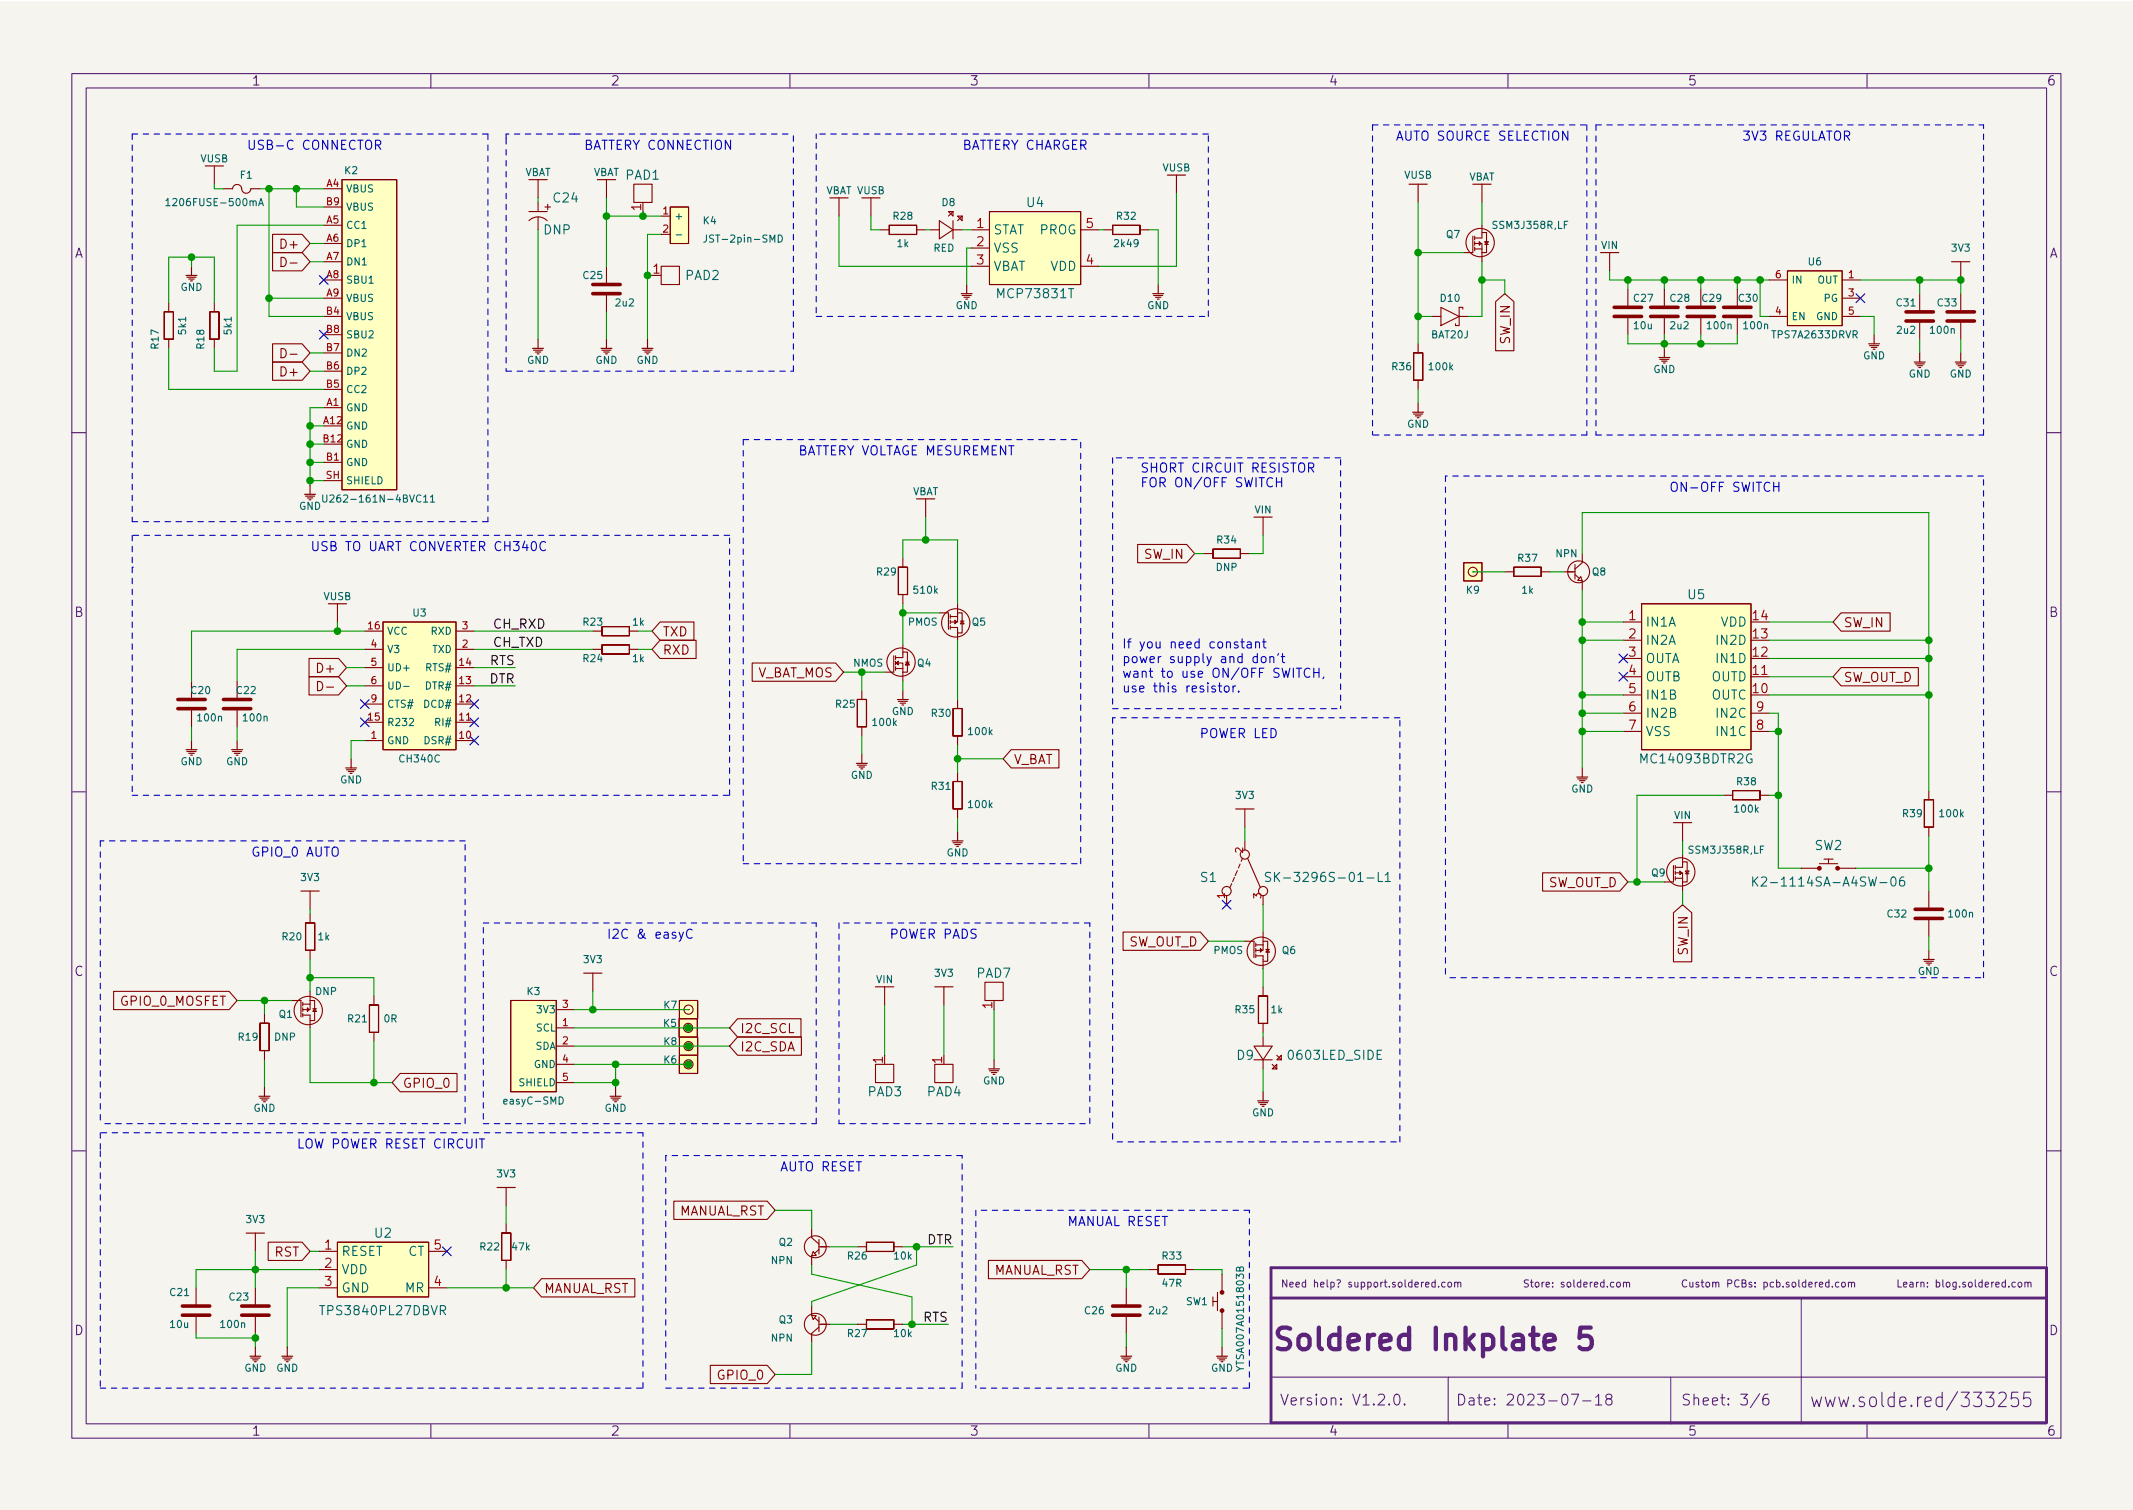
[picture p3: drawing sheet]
<svg xmlns="http://www.w3.org/2000/svg" width="297mm" height="210mm" viewBox="0 0 297 210" stroke-linecap="round" stroke-linejoin="round" font-family="sans-serif">
<path d="M0 .2h297v210.1h-297z" fill="#f5f4ef" stroke="#f5f4ef" stroke-width=".14"/>
<g fill="none" stroke="#5b2379" stroke-width=".15">
<path d="M10 10.2h277v190.1h-277zM12 12.2h273v186.1h-273zM60 10.2v2M110 10.2v2M160 10.2v2M210 10.2v2M260 10.2v2M10 60.2h2M285 60.2h2M10 110.2h2M285 110.2h2M10 160.2h2"/>
<path d="M199.9 178.6l-.3-.1-.2 .2 .1 .5h.4M199.9 178.2v1M200.3 179.1v.1M201.2 178.6l-.2-.1-.2 .2 .1 .5h.3M201.7 178.6l.3-.1 .1 .2v.3l-.1 .2h-.3l-.1-.2zM202.6 178.6l.1-.1 .3 .1v.6M202.6 178.5v.7M203 178.7l.1-.2 .3 .1v.6M225.2 178.6l.1-.1 .3 .1v.4v.2h-.3l-.1-.1zM226.1 178.6l.1-.1 .3 .1v.6M226.1 178.5v.7M226.5 178.7l.1-.2 .3 .1v.6"/>
<path d="M234.9 178.3a.47 .47 0 0 0-.7 .3 .47 .47 0 0 0 .5 .6l.2-.1M235.3 178.5l.1 .7h.2l.1-.1M235.7 178.5v.7M236.6 178.6l-.3-.1-.1 .2v.1l.4 .1v.3h-.4M236.9 178.5h.4M237 178.2v.9l.3 .1M237.6 178.6l.3-.1 .2 .2v.3l-.2 .2h-.3v-.2zM238.5 178.6l.1-.1 .3 .1v.6M238.5 178.5v.7M238.9 178.7l.2-.2 .2 .1 .1 .6M240.6 178.7h.5l.1-.2-.1-.2-.5-.1v1M242.2 178.3a.47 .47 0 0 0-.7 .3 .47 .47 0 0 0 .5 .6l.2-.1"/>
<path d="M242.6 178.7l.4-.1 .1-.1v-.2l-.5-.1v1h.4l.1-.1 .1-.2-.3-.2M243.9 178.6l-.2-.1-.1 .2v.1l.3 .1v.3h-.3M244.4 179.1v.1M244.4 178.6v.1M245.6 178.6l.3-.1 .2 .2-.1 .5h-.4M245.6 178.5v1M247 178.6l-.3-.1-.2 .2 .1 .5h.4M247.4 178.6l.3-.1 .2 .2-.1 .5h-.4M247.4 178.2v1M248.3 179.1v.1M249.1 178.6l-.2-.1-.2 .2 .1 .1 .3 .1v.3h-.4M249.6 178.6l.3-.1 .2 .2v.3l-.2 .2h-.3v-.2z"/>
<path d="M250.5 178.2v.9l.1 .1M251.5 178.6l-.3-.1-.2 .2 .1 .5h.4M251.5 178.2v1M251.9 178.9l.5-.1-.1-.2-.3-.1-.1 .2v.5h.4M252.8 178.5v.7M253.1 178.5l-.3 .2M253.4 178.9l.4-.1v-.2l-.3-.1-.1 .2v.5h.4M254.7 178.6l-.3-.1-.2 .2 .1 .5h.4M254.7 178.2v1M255.2 179.1v.1M256.1 178.6l-.3-.1-.2 .2 .1 .5h.4M256.5 178.6l.1-.1 .3 .1 .1 .4-.1 .2h-.3l-.1-.1z"/>
<path d="M257.4 178.6l.2-.1 .2 .1v.6M257.4 178.5v.7M257.8 178.7l.2-.2 .2 .1 .1 .6M280.6 178.6l-.2-.1-.2 .2 .1 .5h.3M281.1 178.6l.1-.1 .3 .1 .1 .4-.1 .2h-.3l-.1-.1zM282 178.6l.1-.1 .3 .1v.6M282 178.5v.7M282.4 178.7l.2-.2 .2 .1v.6M285 160.2h2M60 198.3v2M110 198.3v2M160 198.3v2"/>
<path d="M177 191.8h108M194.3 194.2a.36 .36 0 0 1 .6 .2 .77 .77 0 0 1-.4 1.2 1 1 0 0 1-.2-1.4zM195.6 195.5l.1 .1h-.1h-.1l.1-.1v.1M201.7 191.8v6.5M210 198.3v2M218.8 194.1h1l-.6 1.5M220.4 195.1h1.2M222.2 194.6l.4-.5v1.5M222.2 195.6h.9M223.9 194.8l-.1-.1a.31 .31 0 0 1-.2-.3 .31 .31 0 0 1 .3-.3l.4 .1a.31 .31 0 0 1 .2 .3 .31 .31 0 0 1-.3 .3h-.3l-.3 .3 .1 .4 .2 .1h.4l.2-.3-.1-.4-.2-.1M232.7 191.8v6.5M245.1 194.1l-1.3 1.9"/>
<path d="M246.2 194.1a.59 .59 0 0 0-.7 .7v.5l.1 .3h.5l.2-.1v-.5l-.1-.2-.4-.1-.3 .3M250.8 180.7v17.6M260 198.3v2M270.5 194.6l-.5-.1-.4 .4v.6l.2 .3 .2 .1 .5-.1M270.5 193.9v2M272.6 193.8l-1.5 2.5M282.7 193.9h-.8l-.1 .9 .2-.2 .6 .1 .2 .3-.1 .7-.2 .2h-.5l-.2-.2"/>
</g>
<path d="M221.5 184.9h-1.4l-.2 1.4 .5-.3h.7l.3 .2 .3 .4v.7l-.2 .3-.4 .3h-.7l-.5-.3" fill="none" stroke="#5b2379" stroke-width=".6"/>
<path d="M284.8 176.5h-107.8v21.6h107.9M285 176.5v21.6M177 180.7h108" fill="none" stroke="#5b2379" stroke-width=".4"/>
<g fill="none" stroke="#840000" stroke-width=".15">
<path d="M29.8 23.1v2.5M31.1 26.3h1.3a.67 .67 0 0 1 .8-.6 .67 .67 0 0 1 .5 .8 .64 .64 0 0 0 .7 .4 .64 .64 0 0 0 .5-.6h1.3M38 35.2h4.1l1.1 1.2-1.1 1.3h-4.1zM38 32.6h4.1l1.1 1.3-1.1 1.3h-4.1zM39.1 35.8a.64 .64 0 0 1 .8 .7 .64 .64 0 0 1-.8 .6zM40.4 36.6h1M45.1 39h2.5M45.1 26.3h2.5M45.1 31.4h2.5M45.1 33.9h2.5M45.1 36.4h2.5M45.1 28.8h2.5"/>
<path d="M47.6 25h7.6v43.2h-7.6zM73.7 30.7a1.8 1.8 0 0 1 2.5 0M73.7 29.5h2.5M74.9 25v2.6M74.9 28.2v1.3M74.9 30.2v1.8M84.5 25v2.6M84.5 37.1v2.5M88.3 25.6h2.5v2.6h-2.5zM92.1 37.1h2.5v2.5h-2.5zM92.1 30.1h1.2M93.3 28.8h2.6v5.1h-2.6z"/>
<path d="M116.8 27.6v2.5M121.3 27.6v2.5M122.6 32h1.2M123.8 32.6l3.8 .1zM123.8 31.4l.1 1.2zM123.8 31.4h3.8zM127.6 31.4l.1 1.2zM127.6 32h1.3M129.5 32h1.3M130.8 30.7l1.9 1.3-1.9 1.3zM132.1 29.5h.6v.6zM132.7 29.5l-.6 .6"/>
<path d="M132.7 30.7v2.6M132.7 32h1.3M133.3 30.1h.7v.6zM134 30.1l-.7 .6M135.3 32h2.5M135.3 34.5h2.5M135.3 37.1h2.5M137.8 29.5h12.7v10.1h-12.7zM150.5 32h2.5M150.5 37.1h2.5M153.7 32h1.2M154.9 32.6l3.8 .1z"/>
<path d="M154.9 31.4l.1 1.2zM154.9 31.4h3.8zM158.7 31.4l.1 1.2zM158.7 32h1.3M163.8 24.4v2.5M197.5 25.6v2.6M205.1 32.9v2.3h-1.3M205.4 33.9h1v.8M205.4 32.9v.5M205.4 33.6v.6M205.4 34.4v.5M205.4 34.7h1"/>
<path d="M206 33.6l.2 .3-.2 .3zM206.4 32.4h.6v2.8h-.6M206.4 31.4v1.7h-1M206.4 25.6v2.6M206.4 34.7v1.7M206.8 33.6h.5l-.3 .4zM206.8 34h.5M224.2 35.2v2.5M246.4 39h2.5M248.9 37.7h7.6v7.6h-7.6zM256.5 39h2.6M273 36.4v2.6"/>
<path d="M22.9 47.2h1.2zM22.9 43.4v3.8zM22.9 43.4h1.2zM23.5 42.2v1.2M23.5 47.2v1.3M24.1 43.4l.1 3.8zM29.2 47.2h1.3zM29.2 43.4v3.8zM29.2 43.4h1.3zM29.8 42.2v1.2M29.8 47.2v1.3M30.5 43.4v3.8z"/>
<path d="M38 50.4h4.1l1.1 1.3-1.1 1.3h-4.1zM38 47.9h4.1l1.1 1.2-1.1 1.3h-4.1zM39.1 48.5a.64 .64 0 0 1 .8 .7 .64 .64 0 0 1-.8 .6zM40.4 49.3h1M45.1 44.1h2.5M45.1 41.5h2.5M45.1 56.8h2.5M45.1 59.3h2.5M45.1 54.2h2.5M45.1 51.7h2.5M45.1 49.1h2.5M45.1 46.6h2.5"/>
<path d="M84.5 40.9v2.5M196.8 52.9l1.3 .1zM196.8 49.1l.1 3.9zM196.8 49.1h1.3zM197.5 47.9v1.2M197.5 53v1.2M198.1 49.1v3.9zM199.4 44.1h1.3M200.7 42.8l2.5 1.3-2.5 1.2zM203.2 44.1h1.3M203.7 43v-.2h-.5v2.5h-.5v-.2M208.3 42l1.2-1.1 1.3 1.1v6.8h-2.5z"/>
<path d="M226.7 40.3v2.5M226.7 44.1v2.5M231.8 40.3v2.5M231.8 44.1v2.5M236.9 40.3v2.5M236.9 44.1v2.5M241.9 40.3v2.5M241.9 44.1v2.5M246.4 44.1h2.5M256.5 44.1h2.6M256.5 41.5h2.6M267.3 40.9v2.5"/>
<path d="M267.3 44.7v2.5M273 40.9v2.5M273 44.7v2.5M45.1 64.4h2.5M45.1 61.8h2.5M45.1 66.9h2.5M125.1 79v3.8zM125.1 79h1.3zM125.7 77.7v1.3M126.4 79v3.8zM128.9 69.5v2.5M158.4 75.8h6.9l1.1 1.3-1.1 1.3h-6.9z"/>
<path d="M167.6 77.1h1.3M168.9 77.7h3.8zM168.9 76.4v1.3zM168.9 76.4l3.8 .1zM172.7 76.4v1.3zM172.7 77.1h1.3M175.9 72v2.5M203.8 78.4h2.6v2.5h-2.6zM205.1 79.6h.1M209.5 79.6h1.3M210.8 79v1.3zM210.8 79h3.8z"/>
<path d="M214.6 79v1.3zM214.6 79.6h1.3M217.8 79.6h1.3M219.3 78.6v2M220.3 77.1v1.3l-1 .8M26.7 94.9v2.5M26.7 98.7v2.5M33 94.9v2.5M33 98.7v2.5M43 94.2h4.1l1.2 1.3-1.2 1.3h-4.1zM43 91.7h4.1l1.2 1.3-1.2 1.2h-4.1zM44.2 94.9a.64 .64 0 0 1 .7 .6 .64 .64 0 0 1-.7 .7z"/>
<path d="M45.5 95.7h1M47 84.1v2.5M50.8 87.9h2.5M50.8 90.4h2.5M50.8 98h2.5M50.8 95.5h2.5M50.8 93h2.5M53.3 86.6h10.2v17.8h-10.2zM63.5 87.9h2.5M63.5 90.4h2.5M63.5 98h2.5M63.5 95.5h2.5"/>
<path d="M63.5 93h2.5M82.5 87.9h1.3M82.5 90.4h1.3M83.8 88.5h3.8zM83.8 87.2v1.3zM83.8 87.2l3.8 .1zM83.8 91.1h3.8zM83.8 89.8v1.3zM83.8 89.8h3.8zM87.6 87.2l.1 1.3zM87.6 89.8l.1 1.3zM87.6 87.9h1.3"/>
<path d="M87.6 90.4h1.3M91.9 86.6h4.7v2.5h-4.7l-1.1-1.2zM91.9 89.1h5v2.6h-5l-1.1-1.3zM104.8 92.3h11.6l1.1 1.3-1.1 1.3h-11.6zM119.4 97.4v3.8zM119.4 97.4h1.2zM120 96.1v1.3M120.6 97.4l.1 3.8zM124.5 91.3v2.3h-1.3M124.7 92.3h1v.8M124.7 91.3v.5M124.7 92.1v.5"/>
<path d="M124.7 92.8v.5M124.7 93.1h1M124.8 92.3l.3-.2v.5zM125.1 82.8h1.3zM125.7 90.8h.7v2.8h-.7M125.7 89.8v1.8h-1M125.7 82.8v1.3M125.7 93.1v1.8M126.1 92.2h.5M130.8 85.3h1.3v2.3M132.3 87.4h1v1.7M132.3 85.6v.5"/>
<path d="M132.3 86.4v.5M132.3 87.1v.5M132.3 85.8h1M132.7 98.7v3.8zM132.7 98.6l1.3 .1zM133 86.4l.2 .2-.2 .3zM133.3 85.8v.8h-1M133.3 85.3h.7v2.8h-.7M133.3 84.1v1.7M133.3 97.4v1.3M133.7 86.5h.5M134 98.7v3.8z"/>
<path d="M134 86.5l.2 .4h-.5zM210.8 80.2l3.8 .1zM219.3 80l.6 .5M220.1 80.3l.2 .6-.6-.1zM220.3 80.9v1.3M226.1 86.6h2.5M226.1 94.2h2.5M226.1 89.1h2.5M226.1 91.7h2.5M226.1 96.8h2.5M226.1 99.3h2.5M228.6 84.1h15.2v20.3h-15.2z"/>
<path d="M243.8 94.2h2.6M243.8 99.3h2.6M256.4 93h10.7v2.5h-10.7l-1.1-1.3zM256.4 85.3h6.8v2.6h-6.8l-1.1-1.3zM50.8 103.1h2.5M50.8 100.6h2.5M63.5 103.1h2.5M63.5 100.6h2.5M119.4 101.2h1.2zM120 101.2v1.3M132.7 112.6h1.3zM132.7 108.8v3.8z"/>
<path d="M132.7 108.8h1.3zM132.7 102.5h1.3zM133.3 102.5v1.3M133.3 107.6v1.2M133.3 112.6v1.3M134 108.8v3.8zM140.8 104.4h6.7v2.5h-6.7l-1.1-1.2zM173.1 119.5l-.3 .4M173.4 112.6v2.6M173.4 117.1v1.3M173.7 119.5l1.8 4.1M226.1 101.8h2.5"/>
<path d="M234.3 114.5v2.6M234.3 119v1.8h-1M240 110.7h1.3M241.3 110.1v1.3zM241.3 110.1h3.8zM241.3 111.3l3.8 .1zM243.8 101.8h2.6M245.1 110.1v1.3zM245.1 110.7h1.3M254 119.6h1.3M254.6 119.6v.7M268 115.2h1.2z"/>
<path d="M268 111.4v3.8zM268 111.3l1.2 .1zM268.6 110.1v1.3M268.6 115.2v1.3M269.2 111.4l.1 3.8zM15.8 138h16.1l1.1 1.3-1.1 1.3h-16.1zM40.6 139.3h1.3v2.3M42.2 139.6v.5M42.2 139.8h1M42.5 132.3h1.3zM42.5 128.5l.1 3.8zM42.5 128.5h1.3z"/>
<path d="M43.2 139.8v.8h-1M43.2 139.3h.6v2.8h-.6M43.2 124.1v2.5M43.2 127.2v1.3M43.2 132.3v1.3M43.2 138v1.8M43.8 128.5v3.8zM51.4 139.9l.1 3.9zM51.4 139.9h1.3zM52.1 138.7v1.2M52.7 139.9v3.9zM71.1 139.3h6.4v12.7h-6.4z"/>
<path d="M82.5 135.5v2.5M94.6 139.3h2.6v2.6h-2.6zM123.2 137.4v2.5M131.4 137.4v2.5M137.2 136.8h2.5v2.5h-2.5zM156.4 129.8h10.8l1.1 1.3-1.1 1.2h-10.8zM170.8 124.7v1.3M171.5 123l-.2 .6M171.9 122.2l-.2 .6M172.3 121.2l-.3 .7M172.7 120.3l-.2 .5M173.4 131.1h1.2v2.2"/>
<path d="M174.9 133.1h1v1.8M174.9 131.3v.5M174.9 132.1v.5M174.9 132.8v.5M174.9 131.6h1M175.2 138.7l.1 3.8zM175.3 138.7h1.2zM175.5 132.1l.3 .2-.3 .3zM175.9 131.6v.7h-1M175.9 131.1h.6v2.8h-.6M175.9 124.7v1.3M175.9 129.8v1.8"/>
<path d="M175.9 137.4v1.3M176.3 132.2h.5M176.5 138.7v3.8zM176.5 132.2l.3 .4h-.5zM214.8 121.5h10.8l1.1 1.3-1.1 1.3h-10.8zM233 127.1l1.3-1.1 1.3 1.1v6.8h-2.6zM233 120.5v2.3h-1.2M233.3 121.5h1v.8M233.3 120.5v.5M233.3 121.3v.5M233.3 122v.5M233.3 122.3h1"/>
<path d="M233.9 121.3l.3 .2-.3 .3zM234.3 120h.6v2.8h-.6M234.3 122.3v1.8M234.7 121.3h.5l-.3 .4zM234.7 121.7h.5M250.8 120.9h2.6M253.4 120.3h2.5M255.9 120.9h2.5M268.6 124.1v2.5M268.6 127.9v2.5M36.2 146.3h1.3zM36.2 142.5v3.8z"/>
<path d="M36.2 142.5h1.3zM36.8 141.2v1.3M36.8 146.3v1.3M37.5 142.5v3.8zM42.2 140.3v.5M42.2 141.1v.5M42.2 141.3h1v1.8M42.8 140.3l.3 .3-.3 .2zM43.6 140.5h.5M43.8 140.5l.3 .3h-.5zM51.4 143.7l1.3 .1zM52.1 143.8v1.2"/>
<path d="M55.7 149.5h7.9v2.5h-7.9l-1.1-1.3zM77.5 143.1h2.5M77.5 145.7h2.5M77.5 140.6h2.5M77.5 148.2h2.5M77.5 150.7h2.5M94.6 141.9h2.5v2.5h-2.5zM94.6 146.9h2.5v2.6h-2.5zM94.6 144.4h2.6v2.5h-2.6zM95.8 143.1h.1M95.9 148.2h.1M95.9 145.7h.1"/>
<path d="M95.9 140.6h.1M102.7 144.4h8.9v2.5h-8.9l-1.1-1.2zM102.7 141.9h8.8v2.5h-8.8l-1.1-1.3zM121.9 148.2h2.6v2.5h-2.6zM130.2 148.2h2.5v2.5h-2.5zM174.6 145.7h2.6l-1.3 1.9zM174.6 147.6h2.6M175.3 142.5h1.2zM175.9 142.5v1.3M175.9 144.4v1.3M175.9 147.6v1.2M177.2 148.8l.6-.6v.6z"/>
<path d="M177.2 148.2l.6 .6M177.8 147.6l.6-.7v.7zM177.8 146.9l.6 .7M27.3 179.3v2.6M35.6 171.7v2.5M35.6 179.3v2.6M37.4 173h4.7l1.1 1.2-1.1 1.3h-4.7zM44.4 174.2h2.6M44.4 176.8h2.6M44.4 179.3h2.6M47 173h12.7v7.6h-12.7zM59.7 174.2h2.5"/>
<path d="M59.7 179.3h2.5M69.8 175.5h1.3zM69.8 171.7l.1 3.8zM69.8 171.7h1.3zM70.5 165.3v2.6M70.5 170.4v1.3M70.5 175.5v1.3M71.1 171.7v3.8zM75.4 178h13v2.6h-13l-1.1-1.3zM93.8 167.3h13l1.1 1.2-1.1 1.3h-13zM113 171.1v1.2l1 .9M113 174.9v1.2"/>
<path d="M113.2 174.3l.4 .5-.6 .1zM114 172.6v2M114 174l-.6 .5M114.3 173.6h1.3M119.4 173.6h1.2M120.6 174.2l3.9 .1zM120.6 173l.1 1.2zM120.6 173h3.9zM124.5 173v1.2zM124.5 173.6h1.2M137.7 175.5h13l1.1 1.3-1.1 1.2h-13zM156.8 179.3v2.6"/>
<path d="M160 176.8h1.3M161.3 176.1v1.3zM161.3 176.1h3.8zM161.3 177.4h3.8zM165.1 176.1v1.3zM165.1 176.8h1.3M169.5 180v2.5M170.2 177.4v2.6M27.3 183.1v2.6M35.6 183.1v2.6M98.9 190.1h7.9l1.1 1.3-1.1 1.3h-7.9zM113 183.1l.6 .1-.4 .5z"/>
<path d="M113 181.9v1.2M113.4 183.5l.6 .5M114 184.8l-1 .9v1.2M114 183.4v2M114.3 184.4h1.3M119.4 184.4h1.2M120.6 185l3.9 .1zM120.6 183.8l.1 1.2zM120.6 183.8h3.9zM124.5 183.8v1.2zM124.5 184.4h1.2M156.8 183.1v2.6"/>
<path d="M168.9 181.2h.6M168.9 180.6v1.3M170.2 182.5v2.5"/>
<circle cx="206.1" cy="33.8" r="1.97"/>
<circle cx="205.1" cy="79.6" r=".63"/>
<circle cx="219.8" cy="79.6" r="1.52"/>
<circle cx="125.5" cy="92.2" r="1.97"/>
<circle cx="133.1" cy="86.7" r="1.97"/>
<circle cx="173.4" cy="119" r=".63"/>
<circle cx="170.8" cy="124.1" r=".63"/>
<circle cx="175.6" cy="132.5" r="1.97"/>
<circle cx="175.9" cy="124.1" r=".63"/>
<circle cx="234.1" cy="121.4" r="1.97"/>
<circle cx="42.9" cy="140.7" r="1.97"/>
<circle cx="95.8" cy="143.1" r=".63"/>
<circle cx="95.9" cy="148.2" r=".63"/>
<circle cx="95.9" cy="140.6" r=".63"/>
<circle cx="95.9" cy="145.7" r=".63"/>
<circle cx="113.5" cy="173.6" r="1.52"/>
<circle cx="113.5" cy="184.4" r="1.52"/>
</g>
<g fill="none" stroke="#840000" stroke-width=".16">
<path d="M25.9 38.3h1.5M26 38.6h1.3M26.3 38.9h.8M26.7 37.1v1.2M28.6 23.1h2.5M73.7 25h2.5M83.2 25h2.5M115.6 27.6h2.5M120 27.6h2.6M134.6 39.6v1.3M161.3 39.6v1.3M162.6 24.4h2.5"/>
<path d="M196.2 25.6h2.6M205.1 25.6h2.5M222.9 35.2h2.5M271.8 36.4h2.5M74.2 48.5h1.5M74.3 48.8h1.3M74.5 49h.8M74.9 47.2v1.3M83.7 48.5h1.5M83.8 48.8h1.3M84.1 49h.7M84.5 47.2v1.3"/>
<path d="M89.4 48.5h1.5M89.5 48.8h1.3M89.8 49h.8M90.2 47.2v1.3M133.9 40.9h1.5M134 41.1h1.3M134.2 41.4h.8M160.5 40.9h1.6M160.7 41.1h1.2M160.9 41.4h.8M196.7 57.4h1.5M196.8 57.7h1.3"/>
<path d="M197.1 57.9h.8M197.5 56.1v1.3M231 49.8h1.5M231.1 50h1.3M231.4 50.3h.8M231.8 48.5v1.3M260.2 47.9h1.5M260.3 48.1h1.3M260.6 48.4h.8M261 46.6v1.3M266.6 50.4h1.5M266.7 50.7h1.3"/>
<path d="M267 50.9h.7M267.3 49.1v1.3M272.3 50.4h1.5M272.4 50.7h1.3M272.7 50.9h.7M273 49.1v1.3M42.4 68.8h1.5M42.5 69.1h1.3M42.8 69.3h.8M43.2 67.6v1.2M127.6 69.5h2.6M174.6 72h2.6"/>
<path d="M218.3 79.6h1M45.7 84.1h2.6M125 97.4h1.5M125.1 97.7h1.3M125.3 97.9h.8M125.7 96.1v1.3M25.9 104.4h1.5M26 104.6h1.3M26.3 104.9h.8M26.7 103.1v1.3M32.3 104.4h1.5M32.4 104.6h1.3"/>
<path d="M32.6 104.9h.8M33 103.1v1.3M48.1 106.9h1.6M48.3 107.2h1.2M48.5 107.4h.8M48.9 105.7v1.2M119.3 106.3h1.5M119.4 106.5h1.2M119.6 106.8h.8M120 105v1.3M132.6 117.1h1.5M132.7 117.3h1.3"/>
<path d="M133 117.6h.7M133.3 115.8v1.3M172.1 112.6h2.5M219.6 108.2h1.5M219.7 108.5h1.3M220 108.7h.7M220.3 106.9v1.3M233 114.5h2.6M41.9 124.1h2.5M81.3 135.5h2.5M121.9 137.4h2.6M130.2 137.4h2.5"/>
<path d="M267.8 133.6h1.6M268 133.9h1.2M268.2 134.1h.8M268.6 132.3v1.3M36.1 152.6h1.5M36.2 152.9h1.3M36.4 153.2h.8M36.8 151.4v1.2M85 152.6h1.5M85.1 152.9h1.3M85.3 153.2h.8M85.7 151.4v1.2"/>
<path d="M137.7 148.8h1.5M137.8 149.1h1.3M138 149.3h.8M138.4 147.6v1.2M175.1 153.3h1.6M175.3 153.5h1.2M175.5 153.8h.8M175.9 152v1.3M34.3 171.7h2.5M69.2 165.3h2.6M114 173.6h1.1M34.8 188.8h1.5"/>
<path d="M34.9 189.1h1.3M35.2 189.4h.7M35.6 187.6v1.2M39.2 188.8h1.6M39.4 189.1h1.2M39.6 189.4h.8M40 187.6v1.2M114 184.4h1.1M156.1 188.8h1.5M156.2 189.1h1.3M156.5 189.4h.7M156.8 187.6v1.2"/>
<path d="M169.4 188.8h1.5M169.5 189.1h1.3M169.8 189.4h.8M170.2 187.6v1.2"/>
</g>
<g fill="none" stroke="#840000" stroke-width=".5">
<path d="M82.5 39.6h3.9M82.5 40.9h3.9M224.8 44.1h3.8M224.8 42.8h3.8M229.9 44.1h3.8M229.9 42.8h3.8M234.9 44.1h3.9M234.9 42.8h3.9M240 44.1h3.8M240 42.8h3.8M265.4 44.7h3.8M265.4 43.4h3.8"/>
<path d="M271.1 44.7h3.9M271.1 43.4h3.9M24.8 98.7h3.8M24.8 97.4h3.8M31.1 98.7h3.8M31.1 97.4h3.8M266.7 127.9h3.8M266.7 126.6h3.8M25.4 183.1h3.8M25.4 181.9h3.8M33.7 183.1h3.8M33.7 181.9h3.8"/>
<path d="M154.9 183.1h3.8M154.9 181.9h3.8"/>
</g>
<g fill="#ffffc2" stroke="#ffffc2" stroke-width=".14">
<path d="M93.3 28.8h2.6v5.1h-2.6z"/>
<path d="M71.1 139.3h6.4v12.7h-6.4z"/>
<path d="M94.6 146.9h2.5v2.6h-2.5z"/>
<path d="M94.6 144.4h2.6v2.5h-2.6z"/>
<path d="M94.6 139.3h2.6v2.6h-2.6z"/>
<path d="M94.6 141.9h2.5v2.5h-2.5z"/>
<path d="M53.3 86.6h10.2v17.8h-10.2z"/>
<path d="M47 173h12.7v7.6h-12.7z"/>
<path d="M203.8 78.4h2.6v2.5h-2.6z"/>
<path d="M248.9 37.7h7.6v7.6h-7.6z"/>
<path d="M228.6 84.1h15.2v20.3h-15.2z"/>
<path d="M47.6 25h7.6v43.2h-7.6z"/>
<path d="M137.8 29.5h12.7v10.1h-12.7z"/>
</g>
<g fill="none" stroke="#006464" stroke-width=".15">
<path d="M23.1 27.9l.3-.3v1M23.1 28.6h.6M36 28.6l.3-1 .4 1M36.1 28.4h.5M94.2 32.7h.7M98.4 32.7v.7a.32 .32 0 0 1-.4 .3M108.4 32.7a.51 .51 0 0 1 .6 .5 .51 .51 0 0 1-.6 .5zM44.9 68.9v.8l.2 .2h.2l.2-.2v-.8M45.9 69l.4-.1 .2 .3-.6 .7h.6M59 69.2l.3-.3v1M59 69.9h.6M59.9 69.2l.3-.3v1"/>
<path d="M59.9 69.9h.6M56.2 95.6h.8M176.9 121.5h-.4l-.2 .1v.4l.5 .2 .1 .3-.2 .2h-.5M177.5 121.5v1.2M177.7 122l.5 .7M178.2 121.5l-.7 .7M191.9 121.5v1.2h.6M192.9 121.8l.4-.3v1.2M192.9 122.7h.7M244.1 122.1v1.3M244.3 122.7l.5 .7M244.8 122.1l-.7 .7"/>
<path d="M245.3 122.2l.2-.1h.3l.2 .1v.3v.2l-.8 .7h.8M263.4 122.2l.3-.1a.79 .79 0 0 1 0 1.3l-.2-.1-.1-.2-.1-.5zM265.1 122.1a.5 .5 0 0 0-.6 .6v.4l.1 .2 .4 .1 .2-.1v-.5l-.1-.1-.3-.1-.3 .2M77.9 152.7a.51 .51 0 0 1 .5 .5 .51 .51 0 0 1-.5 .5zM172.6 176.6l.2-.2h.3l.1 .2v.4h-1l.1-.5 .2-.1 .1 .1v.5M61.3 182.5l.6-.1 .1-.2v-.3l-.2-.1h-.5v1.3M61.6 182.5l.4 .6M172.2 190.3l.5 .3-.5 .3"/>
</g>
<g fill="#840000" stroke="#840000" stroke-width=".15">
<circle cx="170.2" cy="182.5" r=".25"/>
<circle cx="170.2" cy="180" r=".25"/>
<circle cx="253.4" cy="120.9" r=".25"/>
<circle cx="255.9" cy="120.9" r=".25"/>
</g>
<path d="M126.4 92.2l.2 .4h-.5z" fill="none" stroke="#840000" stroke-width=".2"/>
<g fill="none" stroke="#0000c2" stroke-width=".15">
<path d="M34.7 19.5v1.1l.2 .2h.3l.2-.2v-1.1M218.3 18.3v1.2l-.7-1.2v1.2M74.1 75.5l.3-.1a.79 .79 0 0 1 0 1.3l-.2-.1-.2-.2v-.5zM76 75.5a.51 .51 0 0 0-.7 0 .51 .51 0 0 0-.1 .6 .48 .48 0 0 0 .2 .5 .48 .48 0 0 0 .6 0M177.8 66.5v1.3M177.8 67.1h.7M178.5 66.5v1.3M182.2 65.1h.6l.2-.2-.1-.3-.2-.1h-.5v1.2M182.5 65.1l.5 .6M247 67.8h.7M247.7 67.1v1.3M169.7 95.5h.4"/>
<path d="M169.8 95.1v1.1l.1 .1 .2 .1M170.6 95.6l.3-.1 .3 .3v.3l-.3 .3-.3-.1-.1-.2v-.3zM171.7 95.5v.9M172.1 95.5l-.3 .1-.1 .2M172.5 96.2v.2M172.8 89.4h.5M173 89v1v.2h.3M173.7 89.4h.5v.8M174.2 89.7h-.4a.25 .25 0 0 0-.2 .3 .25 .25 0 0 0 .2 .2h.4M174.9 89.5l.1-.1h.3l.1 .8M174.9 89.4v.8M175.1 91.5l-.4-.1-.2 .3v.3l.1 .2h.5"/>
<path d="M175.1 91v1.3M175.7 91.5l.2-.1 .3 .1 .1 .5-.1 .2-.3 .1-.2-.2zM175.8 89.4h.5M176 89v1l.1 .2h.2M176.8 91.5l.2-.1 .3 .1 .1 .8M176.8 91.4v.9M178.1 91l-.2 .2M178.4 91.4h.5M178.6 91v1.1l.1 .1 .2 .1M180.5 93h.8M180.9 93v1.3M182.4 93.2a.51 .51 0 0 0-.6 0 .51 .51 0 0 0-.2 .6 .48 .48 0 0 0 .3 .5 .48 .48 0 0 0 .5-.1"/>
<path d="M183 93v1.3M183 93.6h.7M183.7 93v1.3M184.3 94.3l-.1 .2M95.2 129.8l-.4 1.2-.2 .1M96.4 129.5a.51 .51 0 0 0-.6 0 .51 .51 0 0 0-.2 .6 .48 .48 0 0 0 .2 .5 .48 .48 0 0 0 .6-.1M66.8 158.6h.7"/>
</g>
<g fill="none" stroke="#0000c2" stroke-width=".15" stroke-dasharray=".8 .8">
<path d="M18.4 18.7v53.9M18.4 18.7h49.5M67.9 18.7v53.9M70.5 19.3v32.4M70.5 18.7v.6M80 18.7h30.5M80 18.7h-9.5M113.7 18.7v.6M113.7 19.9v24.2M168.3 18.7h-54.6M191.1 17.4h29.9M191.1 17.4v43.2"/>
<path d="M221 17.4v43.2M222.2 17.4v43.2M222.2 17.4h54M70.5 51.7h40M110.5 51.7v-33M113.7 44.1h54.6M168.3 44.1v-25.4M18.4 79v31.7M18.4 74.5v4.5M18.4 79h.1M67.9 72.6h-49.5M101.6 74.5h-83.2"/>
<path d="M103.5 61.2v59.1M103.5 61.2h47M154.9 63.7v35M186.7 63.7h-31.8M186.7 73.9v-10.2M186.7 73.9v24.8M201.3 66.3v69.8M221 60.6h-29.9M222.2 60.6h54M276.2 66.3h-74.9M276.2 60.6v-43.2M154.9 98.7h31.8"/>
<path d="M154.9 99.9v59.1M194.9 99.9h-40M14 117.1v39.4M18.4 110.7h83.2M64.8 117.1h-50.8M101.6 110.7v-36.2M67.3 128.5h46.4M67.3 129.2v27.3M103.5 120.3h47M116.8 128.5v28M150.5 120.3v-59.1M151.8 128.5h-35"/>
<path d="M201.9 136.1h74.3M276.2 136.1v-69.8M14 157.7v2.6M14.6 156.5h50.2M64.8 156.5v-39.4M67.3 156.5h46.4M89.5 157.7h-75.5M113.7 156.5v-28M116.8 156.5h35M151.8 156.5v-28M155.6 159h39.3M194.9 159v-59.1"/>
<path d="M14 160.3v33M92.7 160.9v31.8M134 160.9h-41.3M135.9 168.5v24.8M174 168.5h-38.1M14 193.3h75.5M89.5 193.3v-35.6M92.7 193.3h41.3M134 193.3v-32.4M136.5 193.3h37.5M174 193.3v-24.8"/>
</g>
<g fill="none" stroke="#009600" stroke-width=".15">
<path d="M26.7 35.8v1.3M29.8 25.6v.7h1.3M36.2 26.3h8.9M37.5 26.3v17.8h7.6M41.3 26.3v2.5h3.8M43.2 36.4h1.9M43.2 33.9h1.9M45.1 31.4h-12.1v20.3h-3.2v-3.2M74.9 27.6v.6M74.9 32v15.2M84.5 27.6v9.5M84.5 30.1h7.6"/>
<path d="M89.5 29.5v.6M90.2 38.3h.6M92.1 32.6h-1.9v14.6M116.8 30.1v7h18.5M121.3 30.1v1.9h1.3M128.9 32h.6M134 32h1.3M135.3 34.5h-.7v5.1M153 32h.7M160 32h1.3v7.6M163.8 26.9v10.2h-10.8M197.5 28.2v19.7"/>
<path d="M197.5 35.2h6.3M206.4 36.4v7.7h-1.9M206.4 28.2v3.2M206.4 39h3.1v1.9M224.2 37.7v1.3h22.2M226.7 39v1.3M231.8 39v1.3M236.9 39v1.3M241.9 39v1.3M245.1 39v5.1h1.3M259.1 39h13.9v1.9M267.3 39v1.9"/>
<path d="M23.5 48.5v5.7h21.6M23.5 42.2v-6.4h6.3v6.4M37.5 41.5h7.6M43.2 49.1h1.9M43.2 51.7h1.9M43.2 59.3h1.9M45.1 56.8h-1.9v10.8M84.5 43.4v3.8M197.5 44.1h1.9M197.5 54.2v1.9M226.7 46.6v1.3h15.2v-1.3M231.8 46.6v1.9"/>
<path d="M236.9 46.6v1.3M259.1 44.1h1.9v2.5M267.3 47.2v1.9M273 47.2v1.9M43.2 61.8h1.9M43.2 64.4h1.9M43.2 66.9h1.9M125.7 77.7v-2.5h7.6v8.9M128.9 72v3.2M166.4 77.1h1.2M175.9 74.5v2.6h-1.9M205.1 79.6h4.4"/>
<path d="M215.9 79.6h1.9M220.3 77.1v-5.7h48.3v38.7M47 86.6v1.3M48.3 93h2.5M48.3 95.5h2.5M50.8 90.4h-17.8v4.5M50.8 87.9h-24.1v7M66 90.4h16.5M66 87.9h16.5M66 93h5.8M66 95.5h5.8M88.9 90.4h1.9"/>
<path d="M88.9 87.9h1.9M117.5 93.6h5.7M120 93.6v2.5M125.7 84.1v5.7M125.7 94.9v1.2M125.7 85.3h5.1M133.3 89.1v8.3M220.3 82.2v24.7M220.3 99.3h5.8M220.3 96.8h5.8M220.3 89.1h5.8M220.3 86.6h5.8"/>
<path d="M246.4 99.3h1.2v21.6h3.2M246.4 96.8h22.2M246.4 91.7h22.2M246.4 89.1h22.2M246.4 94.2h8.9M246.4 86.6h8.9M26.7 101.2v1.9M33 101.2v1.9M50.8 103.1h-1.9v2.6M120 102.5v2.5M133.3 103.8v3.8M133.3 113.9v1.9"/>
<path d="M133.3 105.7h6.4M173.4 115.2v1.9M220.3 101.8h5.8M234.3 117.1v1.9M240 110.7h-12v12.1M246.4 101.8h1.2M246.4 110.7h1.2M268.6 116.5v7.6M33 139.3h7.6M36.8 139.3v1.9M43.2 126.6v.6M43.2 133.6v4.4"/>
<path d="M43.2 136.1h8.9v2.6M82.5 138v2.6M123.2 139.9v7M131.4 139.9v7M168.3 131.1h5.1M175.9 126v3.8M175.9 134.9v2.5M226.7 122.8h5.1M234.3 124.1v1.9M258.4 120.9h10.2M268.6 130.4v1.9M36.8 147.6v3.8"/>
<path d="M43.2 143.1v7.6h11.4M52.1 145v5.7M80 143.1h21.6M80 148.2h15.9M80 150.7h5.7M80 140.6h15.9M80 145.7h21.6M85.7 148.2v3.2M138.4 140.6v7M175.9 143.8v.6M175.9 148.8v3.2M35.6 174.2v5.1"/>
<path d="M43.2 174.2h1.2M44.4 176.8h-17.1v2.5M44.4 179.3h-4.4v8.3M62.2 179.3h12.1M70.5 167.9v2.5M70.5 176.8v2.5M107.9 168.5h5.1v2.6M113 176.1v1.3l14 3.2v3.8M115.6 173.6h3.8M125.7 173.6h7M127.6 173.6v2.5l-14.6 5.1v.7M151.8 176.8h8.2"/>
<path d="M156.8 176.8v2.5M166.4 176.8h3.8v.6M27.3 185.7v.6h8.3M35.6 185.7v1.9M113 186.9v4.5h-5.1M115.6 184.4h3.8M125.7 184.4h6.4M156.8 185.7v1.9M170.2 185v2.6"/>
</g>
<g fill="none" stroke="#000084" stroke-width=".15">
<path d="M44.5 38.4l1.2 1.2M45.7 38.4l-1.2 1.2M44.5 46l1.2 1.2M45.7 46l-1.2 1.2M258.5 40.9l1.2 1.2M259.7 40.9l-1.2 1.2M50.2 97.4l1.2 1.2M50.2 100l1.2 1.2M51.4 97.4l-1.2 1.2M51.4 100l-1.2 1.2M65.4 100l1.2 1.2M65.4 97.4l1.2 1.2"/>
<path d="M66.6 100l-1.2 1.2M66.6 97.4l-1.2 1.2M225.5 91.1l1.2 1.2M225.5 93.6l1.2 1.2M226.7 91.1l-1.2 1.2M226.7 93.6l-1.2 1.2M65.4 102.5l1.2 1.2M66.6 102.5l-1.2 1.2M170.2 125.4l1.2 1.2M171.4 125.4l-1.2 1.2M61.6 173.6l1.2 1.2M62.8 173.6l-1.2 1.2"/>
</g>
<g fill="#009600" stroke="#009600" stroke-width=".15">
<circle cx="36.8" cy="139.3" r=".46"/>
<circle cx="43.2" cy="136.1" r=".46"/>
<circle cx="35.6" cy="176.8" r=".46"/>
<circle cx="85.7" cy="148.2" r=".46"/>
<circle cx="82.5" cy="140.6" r=".46"/>
<circle cx="52.1" cy="150.7" r=".46"/>
<circle cx="70.5" cy="179.3" r=".46"/>
<circle cx="35.6" cy="186.3" r=".46"/>
<circle cx="95.9" cy="148.2" r=".46"/>
<circle cx="95.8" cy="143.1" r=".46"/>
<circle cx="95.9" cy="145.7" r=".46"/>
<circle cx="85.7" cy="150.7" r=".46"/>
<circle cx="156.8" cy="176.8" r=".46"/>
<circle cx="127.6" cy="173.6" r=".46"/>
<circle cx="127" cy="184.4" r=".46"/>
<circle cx="236.9" cy="47.9" r=".46"/>
<circle cx="220.3" cy="89.1" r=".46"/>
<circle cx="220.3" cy="86.6" r=".46"/>
<circle cx="236.9" cy="39" r=".46"/>
<circle cx="241.9" cy="39" r=".46"/>
<circle cx="267.3" cy="39" r=".46"/>
<circle cx="245.1" cy="39" r=".46"/>
<circle cx="273" cy="39" r=".46"/>
<circle cx="247.6" cy="110.7" r=".46"/>
<circle cx="247.6" cy="101.8" r=".46"/>
<circle cx="268.6" cy="120.9" r=".46"/>
<circle cx="197.5" cy="35.2" r=".46"/>
<circle cx="197.5" cy="44.1" r=".46"/>
<circle cx="226.7" cy="39" r=".46"/>
<circle cx="231.8" cy="39" r=".46"/>
<circle cx="206.4" cy="39" r=".46"/>
<circle cx="231.8" cy="47.9" r=".46"/>
<circle cx="228" cy="122.8" r=".46"/>
<circle cx="220.3" cy="96.8" r=".46"/>
<circle cx="220.3" cy="99.3" r=".46"/>
<circle cx="220.3" cy="101.8" r=".46"/>
<circle cx="128.9" cy="75.2" r=".46"/>
<circle cx="125.7" cy="85.3" r=".46"/>
<circle cx="133.3" cy="105.7" r=".46"/>
<circle cx="120" cy="93.6" r=".46"/>
<circle cx="268.6" cy="91.7" r=".46"/>
<circle cx="268.6" cy="89.1" r=".46"/>
<circle cx="268.6" cy="96.8" r=".46"/>
<circle cx="47" cy="87.9" r=".46"/>
<circle cx="43.2" cy="59.3" r=".46"/>
<circle cx="43.2" cy="64.4" r=".46"/>
<circle cx="43.2" cy="61.8" r=".46"/>
<circle cx="43.2" cy="66.9" r=".46"/>
<circle cx="89.5" cy="30.1" r=".46"/>
<circle cx="90.2" cy="38.3" r=".46"/>
<circle cx="41.3" cy="26.3" r=".46"/>
<circle cx="84.5" cy="30.1" r=".46"/>
<circle cx="37.5" cy="41.5" r=".46"/>
<circle cx="26.7" cy="35.8" r=".46"/>
<circle cx="37.5" cy="26.3" r=".46"/>
</g>
<text font-size="4.2" fill="#5b2379" x="177" y="188">Soldered Inkplate 5</text>
<g font-size="2.8" fill="#5b2379">
<text x="252" y="196">www.solde.red/</text>
<text x="272.8" y="196">333255</text>
</g>
<g font-size="2.1" fill="#5b2379">
<text x="178.2" y="195.7">Version: V1.2.0.</text>
<text x="202.7" y="195.7">Date: 2023-07-18</text>
<text x="234" y="195.7">Sheet: 3/6</text>
</g>
<g font-size="1.8" fill="#5b2379">
<text x="35" y="11.9">1</text>
<text x="85" y="11.9">2</text>
<text x="135" y="11.9">3</text>
<text x="185" y="11.9">4</text>
<text x="235" y="11.9">5</text>
<text x="285" y="11.9">6</text>
<text x="10.3" y="35.9">A</text>
<text x="285.3" y="35.9">A</text>
<text x="10.3" y="85.9">B</text>
<text x="285.3" y="85.9">B</text>
<text x="10.3" y="135.9">C</text>
<text x="285.3" y="135.9">C</text>
<text x="10.3" y="185.9">D</text>
<text x="285.3" y="185.9">D</text>
<text x="35" y="199.9">1</text>
<text x="85" y="199.9">2</text>
<text x="135" y="199.9">3</text>
<text x="185" y="199.9">4</text>
<text x="235" y="199.9">5</text>
<text x="285" y="199.9">6</text>
</g>
<g font-size="1.8" fill="#0000c2">
<text x="35.9" y="20.9">USB-C CONNECTOR</text>
<text x="81.3" y="20.9">BATTERY CONNECTION</text>
<text x="134" y="20.9">BATTERY CHARGER</text>
<text x="194.3" y="19.6">AUTO SOURCE SELECTION</text>
<text x="242.6" y="19.6">3V3 REGULATOR</text>
<text x="111.1" y="63.4">BATTERY VOLTAGE MESUREMENT</text>
<text x="158.7" y="65.8">SHORT CIRCUIT RESISTOR</text>
<text x="158.7" y="67.8">FOR ON/OFF SWITCH</text>
<text x="232.4" y="68.5">ON-OFF SWITCH</text>
<text x="43.2" y="76.7">USB TO UART CONVERTER CH340C</text>
<text x="156.2" y="90.3">If you need constant</text>
<text x="156.2" y="92.3">power supply and don't</text>
<text x="156.2" y="94.4">want to use ON/OFF SWITCH,</text>
<text x="156.2" y="96.4">use this resistor.</text>
<text x="167" y="102.8">POWER LED</text>
<text x="34.9" y="119.3">GPIO_0 AUTO</text>
<text x="84.5" y="130.7">I2C &amp; easyC</text>
<text x="123.8" y="130.7">POWER PADS</text>
<text x="41.3" y="159.9">LOW POWER RESET CIRCUIT</text>
<text x="108.6" y="163.1">AUTO RESET</text>
<text x="148.6" y="170.7">MANUAL RESET</text>
</g>
<g font-size="1.8" fill="#006464">
<text x="77.1" y="28.2">C24</text>
<text x="87.1" y="25">PAD1</text>
<text x="143" y="28.8">U4</text>
<text x="75.7" y="32.6">DNP</text>
<text x="138.3" y="32.6">STAT</text>
<text x="138.3" y="35.2">VSS</text>
<text x="144.8" y="32.6">PROG</text>
<text x="95.5" y="39">PAD2</text>
<text x="138.3" y="37.7">VBAT</text>
<text x="139.2" y="41.5">MCP73831T</text>
<text x="146.3" y="37.7">VDD</text>
<text x="235.1" y="83.4">U5</text>
<text x="229.1" y="87.2">IN1A</text>
<text x="229.1" y="89.8">IN2A</text>
<text x="239.3" y="89.8">IN2D</text>
<text x="239.6" y="87.2">VDD</text>
<text x="229.1" y="92.3">OUTA</text>
<text x="229.1" y="94.9">OUTB</text>
<text x="238.3" y="94.9">OUTD</text>
<text x="239.3" y="92.3">IN1D</text>
<text x="229.1" y="97.4">IN1B</text>
<text x="229.1" y="99.9">IN2B</text>
<text x="238.3" y="97.4">OUTC</text>
<text x="239.3" y="99.9">IN2C</text>
<text x="228.8" y="106.3">MC14093BDTR2G</text>
<text x="229.1" y="102.5">VSS</text>
<text x="239.3" y="102.5">IN1C</text>
<text x="252.7" y="118.4">SW2</text>
<text x="167.2" y="122.8">S1</text>
<text x="178.2" y="122.8">SK-3296S-01-L1</text>
<text x="245.9" y="123.4">K2-1114SA-A4SW-06</text>
<text x="136" y="136.1">PAD7</text>
<text x="172.3" y="147.6">D9</text>
<text x="179.6" y="147.6">0603LED_SIDE</text>
<text x="120.9" y="152.6">PAD3</text>
<text x="129.1" y="152.6">PAD4</text>
<text x="52.2" y="172.3">U2</text>
<text x="47.5" y="174.9">RESET</text>
<text x="47.5" y="177.4">VDD</text>
<text x="47.5" y="180">GND</text>
<text x="56.4" y="180">MR</text>
<text x="56.8" y="174.9">CT</text>
<text x="45" y="183.1">TPS3840PL27DBVR</text>
</g>
<g font-size="1.8" fill="#a90000">
<text x="89.3" y="29.3" transform="rotate(-90 89.3 29.3)">1</text>
<text x="136" y="31.7">1</text>
<text x="136" y="34.3">2</text>
<text x="151.3" y="31.7">5</text>
<text x="90.9" y="38.1">1</text>
<text x="136" y="36.8">3</text>
<text x="151.3" y="36.8">4</text>
<text x="226.8" y="86.4">1</text>
<text x="226.8" y="88.9">2</text>
<text x="244.1" y="88.9">13</text>
<text x="244.1" y="86.4">14</text>
<text x="226.8" y="91.4">3</text>
<text x="226.8" y="94">4</text>
<text x="244.1" y="94">11</text>
<text x="244.1" y="91.4">12</text>
<text x="226.8" y="96.5">5</text>
<text x="226.8" y="99.1">6</text>
<text x="226.8" y="101.6">7</text>
<text x="244.1" y="96.5">10</text>
<text x="244.6" y="101.6">8</text>
<text x="244.6" y="99.1">9</text>
<text x="138.2" y="140.4" transform="rotate(-90 138.2 140.4)">1</text>
<text x="122.9" y="148.1" transform="rotate(-90 122.9 148.1)">1</text>
<text x="131.2" y="148.1" transform="rotate(-90 131.2 148.1)">1</text>
<text x="45.2" y="174">1</text>
<text x="60.5" y="174">5</text>
<text x="45.2" y="176.5">2</text>
<text x="45.2" y="179.1">3</text>
<text x="60.5" y="179.1">4</text>
</g>
<g font-size="1.8" fill="#840000">
<text x="39.4" y="34.6">D+</text>
<text x="210.3" y="47.9" transform="rotate(-90 210.3 47.9)">SW_IN</text>
<text x="39.4" y="52.4">D+</text>
<text x="159.3" y="77.8">SW_IN</text>
<text x="92.2" y="88.6">TXD</text>
<text x="256.7" y="87.3">SW_IN</text>
<text x="44.5" y="93.7">D+</text>
<text x="92.2" y="91.1">RXD</text>
<text x="105.2" y="94.3">V_BAT_MOS</text>
<text x="256.7" y="95">SW_OUT_D</text>
<text x="141.1" y="106.4">V_BAT</text>
<text x="215.4" y="123.5">SW_OUT_D</text>
<text x="157" y="131.8">SW_OUT_D</text>
<text x="235" y="133" transform="rotate(-90 235 133)">SW_IN</text>
<text x="16.8" y="140">GPIO_0_MOSFET</text>
<text x="103" y="143.8">I2C_SCL</text>
<text x="103" y="146.4">I2C_SDA</text>
<text x="56" y="151.5">GPIO_0</text>
<text x="94.3" y="169.2">MANUAL_RST</text>
<text x="38.2" y="175">RST</text>
<text x="138.2" y="177.5">MANUAL_RST</text>
<text x="75.7" y="180">MANUAL_RST</text>
<text x="100.1" y="192.1">GPIO_0</text>
</g>
<g font-size="1.8" fill="#0f0f0f">
<text x="68.6" y="87.5">CH_RXD</text>
<text x="68.1" y="95.1">DTR</text>
<text x="68.2" y="92.6">RTS</text>
<text x="68.6" y="90.1">CH_TXD</text>
<text x="129.1" y="173.3">DTR</text>
<text x="128.5" y="184">RTS</text>
</g>
<g font-size="1.4" fill="#006464">
<text x="27.9" y="22.6">VUSB</text>
<text x="161.9" y="23.9">VUSB</text>
<text x="23.9" y="28.7">1206FUSE-500mA</text>
<text x="33.5" y="24.9">F1</text>
<text x="48" y="24.2">K2</text>
<text x="48.1" y="26.8">VBUS</text>
<text x="48.1" y="29.3">VBUS</text>
<text x="73" y="24.5">VBAT</text>
<text x="82.6" y="24.5">VBAT</text>
<text x="114.9" y="27">VBAT VUSB</text>
<text x="131.2" y="28.7">D8</text>
<text x="195.6" y="24.9">VUSB</text>
<text x="204.5" y="25.1">VBAT</text>
<text x="48.1" y="31.9">CC1</text>
<text x="48.1" y="34.4">DP1</text>
<text x="93.9" y="30.6">+</text>
<text x="97.9" y="31.2">K4</text>
<text x="98.8" y="33.8">JST-2pin-SMD</text>
<text x="124.5" y="30.6">R28</text>
<text x="125" y="34.4">1k</text>
<text x="130" y="35">RED</text>
<text x="155.3" y="34.4">2k49</text>
<text x="155.6" y="30.6">R32</text>
<text x="201.4" y="33.1">Q7</text>
<text x="208.1" y="31.9">SSM3J358R,LF</text>
<text x="223" y="34.7">VIN</text>
<text x="271.8" y="35">3V3</text>
<text x="25.1" y="40.5">GND</text>
<text x="48.1" y="36.9">DN1</text>
<text x="48.1" y="39.5">SBU1</text>
<text x="81.3" y="38.8">C25</text>
<text x="249.4" y="39.5">IN</text>
<text x="251.8" y="36.9">U6</text>
<text x="253.1" y="39.5">OUT</text>
<text x="25.9" y="46.5" transform="rotate(-90 25.9 46.5)">5k1</text>
<text x="32.3" y="46.5" transform="rotate(-90 32.3 46.5)">5k1</text>
<text x="48.1" y="42">VBUS</text>
<text x="48.1" y="44.6">VBUS</text>
<text x="48.1" y="47.1">SBU2</text>
<text x="85.8" y="42.7">2u2</text>
<text x="133.1" y="43">GND</text>
<text x="159.7" y="43">GND</text>
<text x="199.3" y="47.1">BAT20J</text>
<text x="200.7" y="42">D10</text>
<text x="227.6" y="42">C27</text>
<text x="227.6" y="45.8">10u</text>
<text x="232.6" y="42">C28</text>
<text x="232.7" y="45.8">2u2</text>
<text x="237.1" y="42">C29</text>
<text x="237.8" y="45.8">100n</text>
<text x="242.2" y="42">C30</text>
<text x="242.9" y="45.8">100n</text>
<text x="247" y="47.1">TPS7A2633DRVR</text>
<text x="249.4" y="44.6">EN</text>
<text x="252.9" y="44.6">GND</text>
<text x="254" y="42">PG</text>
<text x="264.2" y="42.7">C31</text>
<text x="264.2" y="46.5">2u2</text>
<text x="268.9" y="46.5">100n</text>
<text x="269.9" y="42.7">C33</text>
<text x="22.1" y="48.5" transform="rotate(-90 22.1 48.5)">R17</text>
<text x="28.4" y="48.5" transform="rotate(-90 28.4 48.5)">R18</text>
<text x="48.1" y="52.2">DP2</text>
<text x="48.1" y="49.6">DN2</text>
<text x="73.4" y="50.7">GND</text>
<text x="82.9" y="50.7">GND</text>
<text x="88.6" y="50.7">GND</text>
<text x="193.9" y="51.5">R36</text>
<text x="199.1" y="51.5">100k</text>
<text x="230.2" y="51.9">GND</text>
<text x="259.4" y="50">GND</text>
<text x="265.8" y="52.6">GND</text>
<text x="271.5" y="52.6">GND</text>
<text x="48.1" y="57.3">GND</text>
<text x="48.1" y="59.8">GND</text>
<text x="48.1" y="54.7">CC2</text>
<text x="195.9" y="59.5">GND</text>
<text x="48.1" y="64.9">GND</text>
<text x="48.1" y="62.3">GND</text>
<text x="41.6" y="71">GND</text>
<text x="46.3" y="70">U262-161N-4BVC11</text>
<text x="48.1" y="67.4">SHIELD</text>
<text x="127" y="68.9">VBAT</text>
<text x="174.7" y="71.5">VIN</text>
<text x="169.5" y="75.7">R34</text>
<text x="216.7" y="77.6">NPN</text>
<text x="45.1" y="83.6">VUSB</text>
<text x="122.2" y="80.1">R29</text>
<text x="127.3" y="82.7">510k</text>
<text x="169.3" y="79.5">DNP</text>
<text x="204.2" y="82.7">K9</text>
<text x="211.4" y="78.2">R37</text>
<text x="212" y="82.7">1k</text>
<text x="221.7" y="80.1">Q8</text>
<text x="53.8" y="88.4">VCC</text>
<text x="57.5" y="85.8">U3</text>
<text x="60.1" y="88.4">RXD</text>
<text x="81.3" y="87.1">R23</text>
<text x="88.1" y="87.1">1k</text>
<text x="126.4" y="87.1">PMOS</text>
<text x="135.4" y="87.1">Q5</text>
<text x="53.8" y="90.9">V3</text>
<text x="53.8" y="93.5">UD+</text>
<text x="53.8" y="96">UD-</text>
<text x="59.4" y="96">DTR#</text>
<text x="59.4" y="93.5">RTS#</text>
<text x="60.2" y="90.9">TXD</text>
<text x="81.3" y="92.2">R24</text>
<text x="88.1" y="92.2">1k</text>
<text x="118.8" y="92.8">NMOS</text>
<text x="127.8" y="92.8">Q4</text>
<text x="26.7" y="96.6">C20</text>
<text x="27.6" y="100.4">100n</text>
<text x="33" y="96.6">C22</text>
<text x="34" y="100.4">100n</text>
<text x="53.8" y="101.1">R232</text>
<text x="53.8" y="98.5">CTS#</text>
<text x="59.2" y="98.5">DCD#</text>
<text x="60.8" y="101.1">RI#</text>
<text x="116.4" y="98.5">R25</text>
<text x="121.6" y="101.1">100k</text>
<text x="124.2" y="99.6">GND</text>
<text x="129.8" y="99.8">R30</text>
<text x="25.1" y="106.5">GND</text>
<text x="31.5" y="106.5">GND</text>
<text x="53.8" y="103.6">GND</text>
<text x="55.8" y="106.2">CH340C</text>
<text x="59.3" y="103.6">DSR#</text>
<text x="135" y="102.3">100k</text>
<text x="47.3" y="109.1">GND</text>
<text x="118.5" y="108.4">GND</text>
<text x="129.8" y="110">R31</text>
<text x="135" y="112.5">100k</text>
<text x="172.1" y="111.2">3V3</text>
<text x="218.8" y="110.3">GND</text>
<text x="241.7" y="113.1">100k</text>
<text x="241.9" y="109.3">R38</text>
<text x="265" y="113.8">R39</text>
<text x="270.2" y="113.8">100k</text>
<text x="131.8" y="119.2">GND</text>
<text x="233.2" y="114">VIN</text>
<text x="235.4" y="118.9">SSM3J358R,LF</text>
<text x="41.9" y="122.7">3V3</text>
<text x="230" y="122">Q9</text>
<text x="39.4" y="130.9">R20</text>
<text x="44.3" y="130.9">1k</text>
<text x="262.9" y="127.7">C32</text>
<text x="271.5" y="127.7">100n</text>
<text x="81.3" y="134.1">3V3</text>
<text x="122" y="136.9">VIN</text>
<text x="130.2" y="136">3V3</text>
<text x="169" y="132.8">PMOS</text>
<text x="178.6" y="132.8">Q6</text>
<text x="267.1" y="135.7">GND</text>
<text x="38.9" y="141.7">Q1</text>
<text x="43.9" y="138.5">DNP</text>
<text x="48.5" y="142.4">R21</text>
<text x="53.5" y="142.4">0R</text>
<text x="73.4" y="138.5">K3</text>
<text x="74.7" y="143.6">SCL</text>
<text x="75" y="141.1">3V3</text>
<text x="92.4" y="143">K5</text>
<text x="92.5" y="140.4">K7</text>
<text x="172.1" y="141.1">R35</text>
<text x="177" y="141.1">1k</text>
<text x="33.3" y="144.9">R19</text>
<text x="38.2" y="144.9">DNP</text>
<text x="74.4" y="148.7">GND</text>
<text x="74.5" y="146.2">SDA</text>
<text x="92.4" y="148.1">K6</text>
<text x="92.5" y="145.5">K8</text>
<text x="35.3" y="154.8">GND</text>
<text x="70.5" y="153.8">easyC-SMD</text>
<text x="72.4" y="151.2">SHIELD</text>
<text x="84.2" y="154.8">GND</text>
<text x="136.9" y="151">GND</text>
<text x="174.3" y="155.4">GND</text>
<text x="69.2" y="163.9">3V3</text>
<text x="34.3" y="170.3">3V3</text>
<text x="108.5" y="173.5">Q2</text>
<text x="66.9" y="174.1">R22</text>
<text x="71.4" y="174.1">47k</text>
<text x="107.4" y="176">NPN</text>
<text x="118.1" y="175.4">R26</text>
<text x="124.6" y="175.4">10k</text>
<text x="161.9" y="175.4">R33</text>
<text x="161.9" y="179.2">47R</text>
<text x="23.7" y="180.5">C21</text>
<text x="23.8" y="184.9">10u</text>
<text x="30.8" y="184.9">100n</text>
<text x="32" y="181.1">C23</text>
<text x="108.5" y="184.3">Q3</text>
<text x="151.1" y="183">C26</text>
<text x="160.1" y="183">2u2</text>
<text x="165.2" y="181.7">SW1</text>
<text x="34" y="191">GND</text>
<text x="38.5" y="191">GND</text>
<text x="107.4" y="186.8">NPN</text>
<text x="118.1" y="186.2">R27</text>
<text x="124.6" y="186.2">10k</text>
<text x="155.3" y="191">GND</text>
<text x="168.6" y="191">GND</text>
<text x="173.2" y="190.3" transform="rotate(-90 173.2 190.3)">YTSA007A0151803B</text>
</g>
<g font-size="1.4" fill="#a90000">
<text x="45.5" y="26">A4</text>
<text x="45.5" y="28.6">B9</text>
<text x="92.3" y="29.8">1</text>
<text x="45.5" y="31.1">A5</text>
<text x="45.5" y="33.6">A6</text>
<text x="92.3" y="32.4">2</text>
<text x="45.5" y="36.2">A7</text>
<text x="45.5" y="38.7">A8</text>
<text x="45.5" y="41.3">A9</text>
<text x="247.3" y="38.7">6</text>
<text x="257.4" y="38.7">1</text>
<text x="257.4" y="41.3">3</text>
<text x="45.5" y="43.8">B4</text>
<text x="45.5" y="46.3">B8</text>
<text x="247.3" y="43.8">4</text>
<text x="257.4" y="43.8">5</text>
<text x="45.5" y="54">B5</text>
<text x="45.5" y="51.4">B6</text>
<text x="45.5" y="48.9">B7</text>
<text x="45.1" y="59">A12</text>
<text x="45.5" y="56.5">A1</text>
<text x="45.1" y="61.6">B12</text>
<text x="45.5" y="64.1">B1</text>
<text x="45.4" y="66.7">SH</text>
<text x="51.3" y="87.6">16</text>
<text x="64.4" y="87.6">3</text>
<text x="51.7" y="90.2">4</text>
<text x="51.7" y="92.7">5</text>
<text x="51.7" y="95.2">6</text>
<text x="64" y="95.2">13</text>
<text x="64" y="92.7">14</text>
<text x="64.4" y="90.2">2</text>
<text x="51.3" y="100.3">15</text>
<text x="51.7" y="97.8">9</text>
<text x="64" y="100.3">11</text>
<text x="64" y="97.8">12</text>
<text x="51.7" y="102.9">1</text>
<text x="64" y="102.9">10</text>
<text x="173.1" y="118.7" transform="rotate(-90 173.1 118.7)">2</text>
<text x="170.6" y="125.1" transform="rotate(-90 170.6 125.1)">1</text>
<text x="175.6" y="125.1" transform="rotate(-90 175.6 125.1)">3</text>
<text x="78.4" y="142.9">1</text>
<text x="78.4" y="140.3">3</text>
<text x="78.4" y="145.4">2</text>
<text x="78.4" y="147.9">4</text>
<text x="78.4" y="150.5">5</text>
</g>
<text font-size="1.4" fill="#840000" x="76.7" y="29.2" transform="rotate(-90 76.7 29.2)">+</text>
<g font-size="1.4" fill="#5b2379">
<text x="178.3" y="179.3">Need help? support.soldered.com</text>
<text x="212" y="179.3">Store: soldered.com</text>
<text x="264" y="179.3">Learn: blog.soldered.com</text>
</g>
</svg>
